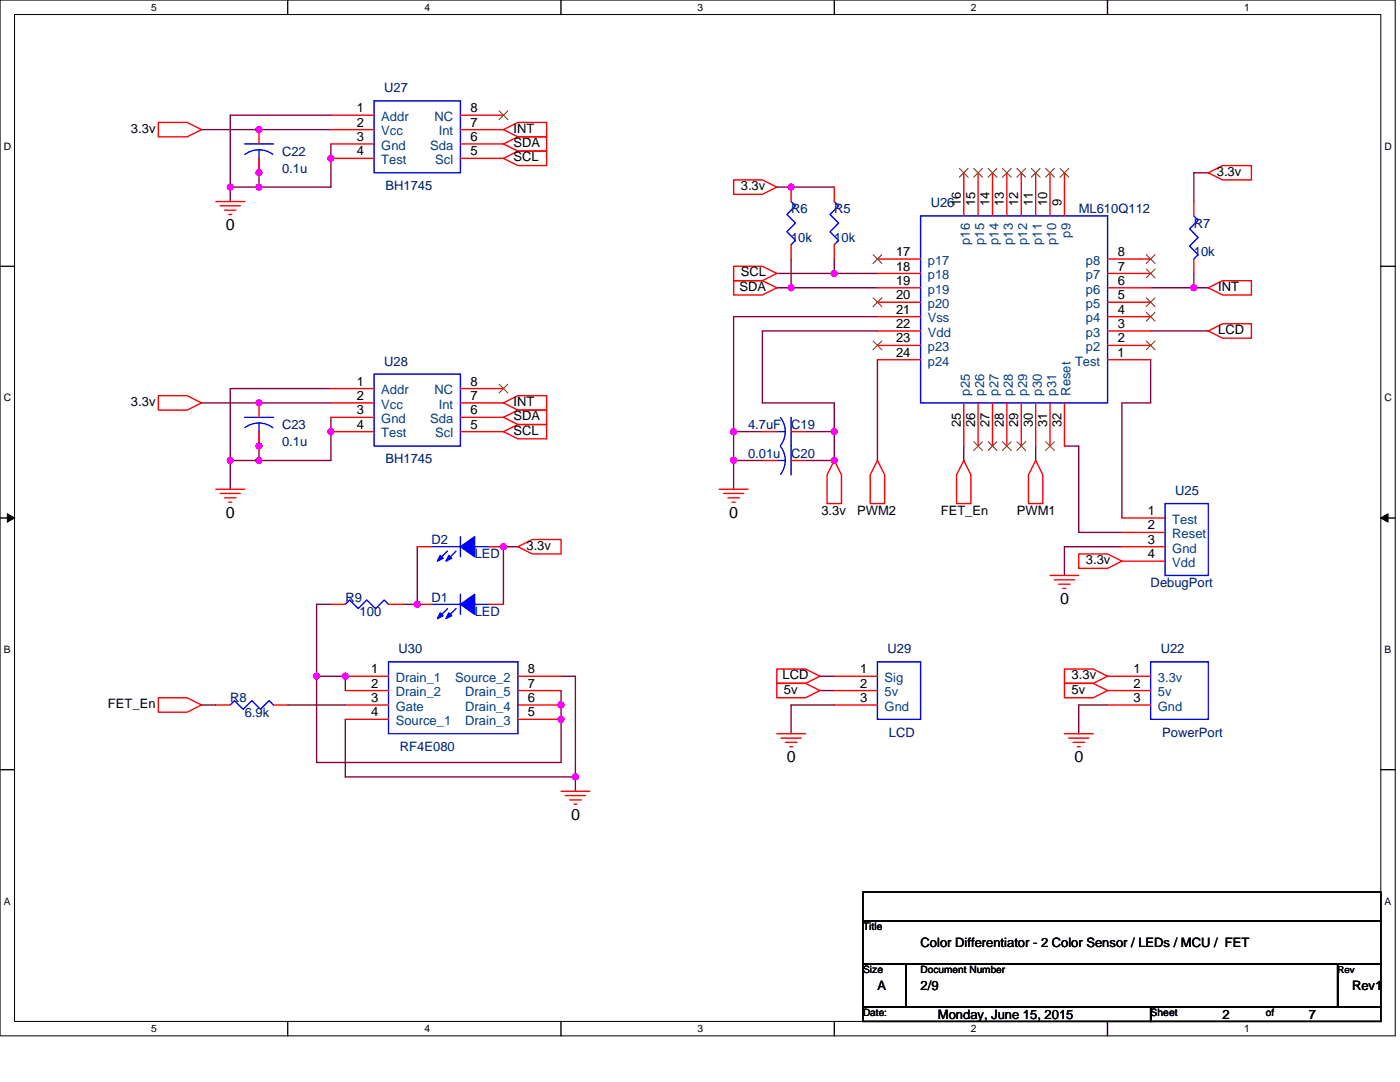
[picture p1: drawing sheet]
<svg xmlns="http://www.w3.org/2000/svg" width="279mm" height="216mm" viewBox="0 0 279 216" stroke-linecap="round" stroke-linejoin="round" font-family="sans-serif">
<path d="M0 0h278.4v206.7h-278.4zM2.9 2.9h272.7v200.9h-272.7z" fill="none" stroke="#000" stroke-width=".2"/>
<g fill="#fff">
<path d="M30.2 .3h1.1v2.3h-1.1z"/>
<path d="M30.2 204.1h1.1v2.3h-1.1z"/>
</g>
<path d="M57.4 0v2.9M57.4 203.8v2.9" fill="none" stroke="#000" stroke-width=".28"/>
<g fill="#fff">
<path d="M84.7 .3h1.1v2.3h-1.1z"/>
<path d="M84.7 204.1h1.1v2.3h-1.1z"/>
</g>
<path d="M112 0v2.9M112 203.8v2.9" fill="none" stroke="#000" stroke-width=".28"/>
<g fill="#fff">
<path d="M139.2 .3h1.2v2.3h-1.2z"/>
<path d="M139.2 204.1h1.2v2.3h-1.2z"/>
</g>
<path d="M166.5 0v2.9M166.5 203.8v2.9" fill="none" stroke="#000" stroke-width=".28"/>
<g fill="#fff">
<path d="M193.8 .3h1.1v2.3h-1.1z"/>
<path d="M193.8 204.1h1.1v2.3h-1.1z"/>
</g>
<path d="M221 0v2.9M221 203.8v2.9" fill="none" stroke="#000" stroke-width=".28"/>
<g fill="#fff">
<path d="M248.3 .3h1.1v2.3h-1.1z"/>
<path d="M248.3 204.1h1.1v2.3h-1.1z"/>
<path d="M.7 28h1.5v2.3h-1.5z"/>
<path d="M276.3 28h1.5v2.3h-1.5z"/>
<path d="M.7 78.2h1.5v2.3h-1.5z"/>
<path d="M276.3 78.2h1.5v2.3h-1.5z"/>
</g>
<path d="M0 53.1h2.9M275.6 53.1h2.8" fill="none" stroke="#000" stroke-width=".28"/>
<g fill="#fff">
<path d="M.7 128.5h1.4v2.2h-1.4z"/>
<path d="M276.3 128.5h1.4v2.2h-1.4z"/>
</g>
<path d="M0 103.4h2.9M275.6 103.4h2.8" fill="none" stroke="#000" stroke-width=".28"/>
<path d="M1.5 102.5l1.4 .9-1.4 .8zM275.6 103.4l1.4-.9v1.7z" fill="#000" stroke="#000" stroke-width=".2"/>
<g fill="#fff">
<path d="M.7 178.7h1.4v2.3h-1.4z"/>
<path d="M276.3 178.7h1.4v2.3h-1.4z"/>
</g>
<path d="M0 153.6h2.9M275.6 153.6h2.8M172.2 178h103.4v5.7h-103.4zM172.2 183.7h103.4v8.6h-103.4zM172.2 192.3h8.6v8.6h-8.6zM180.8 192.3h86.2v8.6h-86.2zM267 192.3h8.6v8.6h-8.6zM172.2 200.9h57.4v2.9h-57.4zM229.6 200.9h46v2.9h-46z" fill="none" stroke="#000" stroke-width=".28"/>
<g fill="none" stroke="#800040" stroke-width=".28">
<path d="M40.2 25.9h25.8M46 37.3h5.7M46 37.3v2.9M51.7 31.6v5.7M66 28.7v8.6h-14.3M66 23h-20v14.3M155 37.3h11.5M241.1 34.5h-2.8v5.7M155 57.4h2.9M155 54.6h11.5M157.9 57.4h17.2M157.9 51.7v5.7"/>
<path d="M166.5 54.6h8.6M166.5 51.7v2.9M229.6 57.4h8.7M238.3 57.4h2.8M238.3 54.6v2.8M66 77.5h-20v14.4M175.1 66h-23v14.4h14.4v5.7M175.1 63.2h-28.7v22.9M175.1 71.8v20.1M229.6 71.8v8.6h-5.7v23M229.6 66h11.5M40.2 80.4h25.8"/>
<path d="M46 91.9h5.7M46 91.9v5.7M51.7 86.1v5.8M66 83.3v8.6h-14.3M146.4 91.9h5.7M146.4 91.9v5.7M146.4 86.1h5.7M146.4 86.1v5.8M160.8 86.1h5.7M166.5 86.1v5.8h-5.7M192.3 89v2.9M206.7 89v2.9"/>
<path d="M212.4 89h2.9v17.2h8.6M83.3 109.1v11.5h-2.9M103.4 109.1h-2.9v11.5M223.9 109.1h-11.5v5.7M63.2 134.9h5.7v2.9M63.2 134.9v17.2h48.8v-14.3M66 120.6h-2.8v14.3M112 134.9h2.8v20.1M163.6 134.9h2.9M163.6 137.8h2.9M40.2 140.7h2.9M57.4 140.7h11.5"/>
<path d="M68.9 143.5v11.5h45.9v2.9M166.5 140.7h-8.6v5.7M221 140.7h-5.7v5.7"/>
</g>
<g fill="#f0f" stroke="#f0f" stroke-width=".28">
<circle cx="166.5" cy="86.1" r=".57"/>
<circle cx="166.5" cy="91.9" r=".57"/>
<circle cx="51.7" cy="25.9" r=".57"/>
<circle cx="51.7" cy="37.3" r=".57"/>
<circle cx="66" cy="31.6" r=".57"/>
<circle cx="51.7" cy="34.5" r=".57"/>
<circle cx="45.9" cy="37.3" r=".57"/>
<circle cx="51.7" cy="80.4" r=".57"/>
<circle cx="51.7" cy="91.9" r=".57"/>
<circle cx="66" cy="86.1" r=".57"/>
<circle cx="51.7" cy="89" r=".57"/>
<circle cx="45.9" cy="91.9" r=".57"/>
<circle cx="166.5" cy="54.6" r=".57"/>
<circle cx="157.9" cy="57.4" r=".57"/>
<circle cx="238.2" cy="57.4" r=".57"/>
<circle cx="157.9" cy="37.3" r=".57"/>
<circle cx="68.9" cy="134.9" r=".57"/>
<circle cx="112" cy="140.7" r=".57"/>
<circle cx="112" cy="143.5" r=".57"/>
<circle cx="114.8" cy="155" r=".57"/>
<circle cx="63.2" cy="134.9" r=".57"/>
<circle cx="100.5" cy="109.1" r=".57"/>
<circle cx="83.3" cy="120.6" r=".57"/>
<circle cx="146.4" cy="91.9" r=".57"/>
<circle cx="146.4" cy="86.1" r=".57"/>
</g>
<g fill="none" stroke="#f00" stroke-width=".28">
<path d="M31.6 24.4h5.7l2.9 1.5-2.9 1.4h-5.7zM51.7 25.9v2.8M51.7 31.6v2.9M66 23h8.7M66 25.9h8.7M66 28.7h8.7M66 31.6h8.7M91.9 31.6h8.6M91.9 28.7h8.6M91.9 25.9h8.6M91.9 23h8.6M100.5 28.7l2.9-1.4h5.7v2.9h-5.7z"/>
<path d="M100.5 31.6l2.9-1.4h5.7v2.8h-5.7zM100.5 25.9l2.9-1.5h5.7v2.9h-5.7zM146.4 35.9h5.7l2.9 1.4-2.9 1.5h-5.7zM157.9 37.3v2.9M166.5 37.3v2.9M192.3 34.5v8.6M195.2 34.5v8.6M198.1 34.5v8.6M200.9 34.5v8.6M203.8 34.5v8.6M206.7 34.5v8.6M209.5 34.5v8.6"/>
<path d="M212.4 34.5v8.6M241.1 34.5l2.9-1.5h5.7v2.9h-5.7zM43.1 40.2h5.7M43.9 41.1h4.1M44.8 41.9h2.3M45.7 42.8h.5M146.4 53.1h5.7l2.9 1.5-2.9 1.4h-5.7zM146.4 56h5.7l2.9 1.4-2.9 1.5h-5.7zM157.9 48.8v2.9M166.5 48.8v2.9M175.1 51.7h8.6M175.1 54.6h8.6"/>
<path d="M175.1 57.4h8.6M221 57.4h8.6M221 54.6h8.6M221 51.7h8.6M238.3 40.2v2.9M238.3 51.7v2.9M241.1 57.4l2.9-1.4h5.7v2.9h-5.7zM31.6 79h5.7l2.9 1.4-2.9 1.4h-5.7zM66 77.5h8.7M91.9 77.5h8.6M175.1 60.3h8.6M175.1 63.2h8.6"/>
<path d="M175.1 66h8.6M175.1 68.9h8.6M175.1 71.8h8.6M221 71.8h8.6M221 68.9h8.6M221 66h8.6M221 63.2h8.6M221 60.3h8.6M241.1 66l2.9-1.4h5.7v2.9h-5.7zM43.1 97.6h5.7M43.9 98.5h4.1M44.8 99.3h2.3"/>
<path d="M51.7 80.4v2.9M51.7 86.1v2.9M66 80.4h8.7M66 83.3h8.7M66 86.1h8.7M91.9 86.1h8.6M91.9 83.3h8.6M91.9 80.4h8.6M100.5 83.3l2.9-1.5h5.7v2.9h-5.7zM100.5 86.1l2.9-1.4h5.7v2.9h-5.7zM100.5 80.4l2.9-1.4h5.7v2.8h-5.7zM143.5 97.6h5.8"/>
<path d="M144.4 98.5h4M145.3 99.3h2.3M152.1 86.1h2.9M152.1 91.9h2.9M157.9 86.1h2.9M157.9 91.9h2.9M166.5 91.9l1.4 2.8v5.8h-2.8v-5.8zM175.1 91.9l1.5 2.8v5.8h-2.9v-5.8zM192.3 91.9l1.5 2.8v5.8h-2.9v-5.8zM192.3 80.4v8.6M195.2 80.4v8.6M198.1 80.4v8.6"/>
<path d="M200.9 80.4v8.6M203.8 80.4v8.6M206.7 91.9l1.4 2.8v5.8h-2.8v-5.8zM206.7 80.4v8.6M209.5 80.4v8.6M212.4 80.4v8.6M45.7 100.2h.5M83.3 109.1h2.8M97.6 109.1h2.9M103.4 109.1l2.8-1.4h5.8v2.8h-5.8zM146.1 100.2h.6M209.5 114.8h5.8"/>
<path d="M210.4 115.7h4M211.3 116.6h2.3M212.1 117.4h.6M215.3 110.5h5.7l2.9 1.5-2.9 1.4h-5.7zM223.9 103.4h8.6M223.9 106.2h8.6M223.9 109.1h8.6M223.9 112h8.6M31.6 139.2h5.7l2.9 1.5-2.9 1.4h-5.7zM66 120.6h2.9M68.9 134.9h8.6M68.9 137.8h8.6"/>
<path d="M77.5 120.6h2.9M83.3 120.6h2.8M97.6 120.6h2.9M103.4 137.8h8.6M103.4 134.9h8.6M155 133.5h5.8l2.8 1.4-2.8 1.5h-5.8zM155 136.4h5.8l2.8 1.4-2.8 1.4h-5.8zM166.5 134.9h8.6M166.5 137.8h8.6M212.4 133.5h5.8l2.8 1.4-2.8 1.5h-5.8zM212.4 136.4h5.8l2.8 1.4-2.8 1.4h-5.8zM221 134.9h8.6"/>
<path d="M221 137.8h8.6M43.1 140.7h2.9M54.6 140.7h2.8M68.9 140.7h8.6M68.9 143.5h8.6M103.4 143.5h8.6M103.4 140.7h8.6M112 157.9h5.7M112.8 158.7h4M113.7 159.6h2.3M155 146.4h5.8M155.9 147.3h4"/>
<path d="M156.7 148.1h2.3M157.6 149h.6M166.5 140.7h8.6M212.4 146.4h5.8M213.3 147.3h4M214.1 148.1h2.4M215 149h.6M221 140.7h8.6M114.6 160.5h.5"/>
</g>
<g fill="none" stroke="#00f" stroke-width=".28">
<path d="M48.8 28.7h5.8M48.9 30.8a4.6 4.6 0 0 1 5.6 0M51.7 29.9v1.7M74.7 20.1h17.2v14.4h-17.2zM157.9 40.2l.9 .9-1.8 1.7 1.8 1.7-1.8 1.7 1.8 1.8-.9 .8M166.5 40.2l.9 .9-1.7 1.7 1.7 1.7-1.7 1.7 1.7 1.8-.9 .8M183.7 43.1h37.3v37.3h-37.3zM238.3 43.1l.8 .8-1.7 1.8 1.7 1.7-1.7 1.7 1.7 1.7-.8 .9M74.7 74.7h17.2v14.3h-17.2zM48.8 83.3h5.8M48.9 85.3a4.6 4.6 0 0 1 5.6 .1M51.7 84.4v1.7"/>
<path d="M155 86.1h1.7M155 91.9h1.7M155.7 89.1a4.5 4.5 0 0 1 .1 5.6M155.8 83.3a4.5 4.5 0 0 1-.1 5.6M157.9 83.3v11.4M86.1 109.1h5.8M89.3 110l-1.7 1.7M91 110l-1.7 1.7M91.9 118.6v4M91.9 107.1v4M94.7 109.1h2.9M232.5 100.5h8.6v14.3h-8.6z"/>
<path d="M68.9 120.6l.9-.9 1.7 1.7 1.7-1.7 1.8 1.7 1.7-1.7 .8 .9M77.5 132.1h25.9v14.3h-25.9zM86.1 120.6h5.8M89.3 121.4l-1.7 1.8M91 121.4l-1.7 1.8M94.7 120.6h2.9M175.1 132.1h8.6v11.4h-8.6zM229.6 132.1h11.5v11.4h-11.5zM46 140.7l.8-.9 1.7 1.7 1.7-1.7 1.8 1.7 1.7-1.7 .9 .9"/>
</g>
<g fill="none" stroke="#804000" stroke-width=".2">
<path d="M99.6 22.1l1.8 1.8M101.3 22.1l-1.7 1.8M191.5 33.6l1.7 1.8M193.2 33.6l-1.7 1.8M194.3 33.6l1.8 1.8M196.1 33.6l-1.8 1.8M197.2 33.6l1.8 1.8M198.9 33.6l-1.7 1.8M200.1 33.6l1.7 1.8M201.8 33.6l-1.8 1.8M202.9 33.6l1.8 1.8M204.7 33.6l-1.8 1.8"/>
<path d="M205.8 33.6l1.8 1.8M207.6 33.6l-1.8 1.8M208.7 33.6l1.7 1.8M210.4 33.6l-1.7 1.8M211.6 33.6l1.7 1.8M213.3 33.6l-1.8 1.8M174.2 50.8l1.8 1.8M174.2 59.4l1.8 1.8M176 50.8l-1.8 1.8M176 59.4l-1.8 1.8M228.8 59.4l1.7 1.8M228.8 53.7l1.7 1.8"/>
<path d="M228.8 50.8l1.7 1.8M230.5 59.4l-1.8 1.8M230.5 53.7l-1.8 1.8M230.5 50.8l-1.8 1.8M99.6 76.7l1.8 1.7M101.3 76.7l-1.7 1.7M174.2 68.1l1.8 1.7M176 68.1l-1.8 1.7M228.8 68.1l1.7 1.7M228.8 62.3l1.7 1.8M230.5 68.1l-1.8 1.7M230.5 62.3l-1.8 1.8"/>
<path d="M194.3 88.1l1.8 1.8M196.1 88.1l-1.8 1.8M197.2 88.1l1.8 1.8M198.9 88.1l-1.7 1.8M200.1 88.1l1.7 1.8M201.8 88.1l-1.8 1.8M202.9 88.1l1.8 1.8M204.7 88.1l-1.8 1.8M208.7 88.1l1.7 1.8M210.4 88.1l-1.7 1.8"/>
</g>
<g fill="#00f" stroke="#00f" stroke-width=".28">
<path d="M91.9 120.6l2.8-2v4z" fill-rule="evenodd"/>
<path d="M87.9 122.3l.5 .6-1.1 .5z" fill-rule="evenodd"/>
<path d="M89.6 122.3l.5 .6-1.1 .5z" fill-rule="evenodd"/>
<path d="M91.9 109.1l2.8-2v4z" fill-rule="evenodd"/>
<path d="M87.9 110.8l.5 .6-1.1 .6z" fill-rule="evenodd"/>
<path d="M89.6 110.8l.5 .6-1.1 .6z" fill-rule="evenodd"/>
</g>
<g font-size="3.2">
<text x="45.1" y="45.9">0</text>
<text x="45.1" y="103.3">0</text>
<text x="145.5" y="103.3">0</text>
<text x="211.6" y="120.5">0</text>
<text x="157" y="152.1">0</text>
<text x="214.4" y="152.1">0</text>
<text x="114" y="163.6">0</text>
</g>
<g font-size="2.6">
<text x="71.2" y="22.4">1</text>
<text x="93.9" y="22.4">8</text>
<text x="26.1" y="26.5">3.3v</text>
<text x="71.2" y="25.3">2</text>
<text x="71.2" y="28.1">3</text>
<text x="93.9" y="28.1">6</text>
<text x="93.9" y="25.3">7</text>
<text x="102.5" y="29.3">SDA</text>
<text x="102.5" y="26.5">INT</text>
<text x="71.2" y="31">4</text>
<text x="93.9" y="31">5</text>
<text x="102.5" y="32.2">SCL</text>
<text x="242.8" y="35.1">3.3v</text>
<text x="147.8" y="38">3.3v</text>
<text x="191.7" y="41.1" transform="rotate(-90 191.7 41.1)">16</text>
<text x="194.6" y="41.1" transform="rotate(-90 194.6 41.1)">15</text>
<text x="197.5" y="41.1" transform="rotate(-90 197.5 41.1)">14</text>
<text x="200.3" y="41.1" transform="rotate(-90 200.3 41.1)">13</text>
<text x="203.2" y="41.1" transform="rotate(-90 203.2 41.1)">12</text>
<text x="206.1" y="41.1" transform="rotate(-90 206.1 41.1)">11</text>
<text x="209" y="41.1" transform="rotate(-90 209 41.1)">10</text>
<text x="211.8" y="41.1" transform="rotate(-90 211.8 41.1)">9</text>
<text x="178.8" y="51.1">17</text>
<text x="178.8" y="54">18</text>
<text x="223.1" y="54">7</text>
<text x="223.1" y="51.1">8</text>
<text x="147.6" y="58">SDA</text>
<text x="147.8" y="55.2">SCL</text>
<text x="178.8" y="56.8">19</text>
<text x="178.8" y="59.7">20</text>
<text x="223.1" y="59.7">5</text>
<text x="223.1" y="56.8">6</text>
<text x="243.1" y="58">INT</text>
<text x="178.8" y="62.6">21</text>
<text x="178.8" y="65.4">22</text>
<text x="223.1" y="65.4">3</text>
<text x="223.1" y="62.6">4</text>
<text x="178.8" y="68.3">23</text>
<text x="178.8" y="71.2">24</text>
<text x="223.1" y="71.2">1</text>
<text x="223.1" y="68.3">2</text>
<text x="243.1" y="66.7">LCD</text>
<text x="71.2" y="76.9">1</text>
<text x="93.9" y="76.9">8</text>
<text x="26.1" y="81">3.3v</text>
<text x="71.2" y="79.8">2</text>
<text x="71.2" y="82.7">3</text>
<text x="93.9" y="82.7">6</text>
<text x="93.9" y="79.8">7</text>
<text x="102.5" y="83.9">SDA</text>
<text x="102.5" y="81">INT</text>
<text x="71.2" y="85.5">4</text>
<text x="93.9" y="85.5">5</text>
<text x="102.5" y="86.7">SCL</text>
<text x="191.7" y="85.3" transform="rotate(-90 191.7 85.3)">25</text>
<text x="194.6" y="85.3" transform="rotate(-90 194.6 85.3)">26</text>
<text x="197.5" y="85.3" transform="rotate(-90 197.5 85.3)">27</text>
<text x="200.3" y="85.3" transform="rotate(-90 200.3 85.3)">28</text>
<text x="203.2" y="85.3" transform="rotate(-90 203.2 85.3)">29</text>
<text x="206.1" y="85.3" transform="rotate(-90 206.1 85.3)">30</text>
<text x="209" y="85.3" transform="rotate(-90 209 85.3)">31</text>
<text x="211.8" y="85.3" transform="rotate(-90 211.8 85.3)">32</text>
<text x="163.9" y="102.8">3.3v</text>
<text x="171.1" y="102.8">PWM2</text>
<text x="187.7" y="102.8">FET_En</text>
<text x="202.9" y="102.8">PWM1</text>
<text x="229.1" y="102.8">1</text>
<text x="229.1" y="105.6">2</text>
<text x="105.1" y="109.7">3.3v</text>
<text x="216.7" y="112.6">3.3v</text>
<text x="229.1" y="108.5">3</text>
<text x="229.1" y="111.4">4</text>
<text x="74.1" y="134.3">1</text>
<text x="74.1" y="137.2">2</text>
<text x="105.4" y="134.3">8</text>
<text x="105.4" y="137.2">7</text>
<text x="156.2" y="135.5">LCD</text>
<text x="171.7" y="134.3">1</text>
<text x="171.7" y="137.2">2</text>
<text x="213.9" y="135.5">3.3v</text>
<text x="226.2" y="134.3">1</text>
<text x="226.2" y="137.2">2</text>
<text x="21.5" y="141.3">FET_En</text>
<text x="74.1" y="140.1">3</text>
<text x="74.1" y="142.9">4</text>
<text x="105.4" y="142.9">5</text>
<text x="105.4" y="140.1">6</text>
<text x="156.5" y="138.4">5v</text>
<text x="171.7" y="140.1">3</text>
<text x="213.9" y="138.4">5v</text>
<text x="226.2" y="140.1">3</text>
<text x="183.7" y="188.9">Color Differentiator - 2 Color Sensor / LEDs / MCU / FET</text>
<text x="175.1" y="197.5">A</text>
<text x="183.7" y="197.5">2/9</text>
<text x="269.8" y="197.5">Rev1</text>
<text x="187.2" y="203.3">Monday, June 15, 2015</text>
<text x="244" y="203.3">2</text>
<text x="261.2" y="203.3">7</text>
</g>
<g font-size="2.6" fill="#000080">
<text x="76.7" y="18.4">U27</text>
<text x="56.3" y="31.1">C22</text>
<text x="56.3" y="34.5">0.1u</text>
<text x="76.9" y="38">BH1745</text>
<text x="185.7" y="41.4">U26</text>
<text x="157.9" y="42.5">R6</text>
<text x="166.5" y="42.5">R5</text>
<text x="215.3" y="42.5">ML610Q112</text>
<text x="238.3" y="45.4">R7</text>
<text x="157.9" y="48.3">10k</text>
<text x="166.5" y="48.3">10k</text>
<text x="238.3" y="51.2">10k</text>
<text x="76.7" y="73">U28</text>
<text x="56.3" y="85.6">C23</text>
<text x="56.3" y="89">0.1u</text>
<text x="149.3" y="85.6">4.7uF</text>
<text x="157.9" y="85.6">C19</text>
<text x="76.9" y="92.5">BH1745</text>
<text x="149.3" y="91.3">0.01u</text>
<text x="157.9" y="91.3">C20</text>
<text x="234.5" y="98.8">U25</text>
<text x="86.1" y="108.6">D2</text>
<text x="94.7" y="111.4">LED</text>
<text x="229.6" y="117.2">DebugPort</text>
<text x="68.9" y="120">R9</text>
<text x="71.8" y="122.9">100</text>
<text x="86.1" y="120">D1</text>
<text x="94.7" y="122.9">LED</text>
<text x="79.5" y="130.4">U30</text>
<text x="177.1" y="130.4">U29</text>
<text x="231.6" y="130.4">U22</text>
<text x="46" y="140.1">R8</text>
<text x="48.8" y="143">6.9k</text>
<text x="79.8" y="149.9">RF4E080</text>
<text x="177.4" y="147">LCD</text>
<text x="231.9" y="147">PowerPort</text>
</g>
<g font-size="2.6" fill="#004080">
<text x="76.1" y="24.2">Addr</text>
<text x="76.1" y="27">Vcc</text>
<text x="76.1" y="29.9">Gnd</text>
<text x="85.9" y="29.9">Sda</text>
<text x="86.7" y="24.2">NC</text>
<text x="87.6" y="27">Int</text>
<text x="76.1" y="32.8">Test</text>
<text x="86.9" y="32.8">Scl</text>
<text x="213.6" y="47.4" transform="rotate(-90 213.6 47.4)">p9</text>
<text x="185.2" y="52.9">p17</text>
<text x="193.5" y="48.8" transform="rotate(-90 193.5 48.8)">p16</text>
<text x="196.4" y="48.8" transform="rotate(-90 196.4 48.8)">p15</text>
<text x="199.3" y="48.8" transform="rotate(-90 199.3 48.8)">p14</text>
<text x="202.1" y="48.8" transform="rotate(-90 202.1 48.8)">p13</text>
<text x="205" y="48.8" transform="rotate(-90 205 48.8)">p12</text>
<text x="207.9" y="48.8" transform="rotate(-90 207.9 48.8)">p11</text>
<text x="210.8" y="48.8" transform="rotate(-90 210.8 48.8)">p10</text>
<text x="216.7" y="52.9">p8</text>
<text x="185.2" y="55.7">p18</text>
<text x="185.2" y="58.6">p19</text>
<text x="216.7" y="58.6">p6</text>
<text x="216.7" y="55.7">p7</text>
<text x="185.2" y="61.5">p20</text>
<text x="185.2" y="64.3">Vss</text>
<text x="216.7" y="64.3">p4</text>
<text x="216.7" y="61.5">p5</text>
<text x="185.2" y="67.2">Vdd</text>
<text x="185.2" y="70.1">p23</text>
<text x="216.7" y="70.1">p2</text>
<text x="216.7" y="67.2">p3</text>
<text x="185.2" y="72.9">p24</text>
<text x="214.5" y="72.9">Test</text>
<text x="76.1" y="78.7">Addr</text>
<text x="76.1" y="81.6">Vcc</text>
<text x="86.7" y="78.7">NC</text>
<text x="87.6" y="81.6">Int</text>
<text x="193.5" y="79" transform="rotate(-90 193.5 79)">p25</text>
<text x="196.4" y="79" transform="rotate(-90 196.4 79)">p26</text>
<text x="199.3" y="79" transform="rotate(-90 199.3 79)">p27</text>
<text x="202.1" y="79" transform="rotate(-90 202.1 79)">p28</text>
<text x="205" y="79" transform="rotate(-90 205 79)">p29</text>
<text x="207.9" y="79" transform="rotate(-90 207.9 79)">p30</text>
<text x="210.8" y="79" transform="rotate(-90 210.8 79)">p31</text>
<text x="213.6" y="79" transform="rotate(-90 213.6 79)">Reset</text>
<text x="76.1" y="84.4">Gnd</text>
<text x="76.1" y="87.3">Test</text>
<text x="85.9" y="84.4">Sda</text>
<text x="86.9" y="87.3">Scl</text>
<text x="234" y="104.5">Test</text>
<text x="234" y="107.4">Reset</text>
<text x="234" y="110.3">Gnd</text>
<text x="234" y="113.1">Vdd</text>
<text x="79" y="136.1">Drain_1</text>
<text x="90.8" y="136.1">Source_2</text>
<text x="176.6" y="136.1">Sig</text>
<text x="231.1" y="136.1">3.3v</text>
<text x="79" y="139">Drain_2</text>
<text x="79" y="141.8">Gate</text>
<text x="92.9" y="141.8">Drain_4</text>
<text x="92.9" y="139">Drain_5</text>
<text x="176.6" y="139">5v</text>
<text x="176.6" y="141.8">Gnd</text>
<text x="231.1" y="139">5v</text>
<text x="231.1" y="141.8">Gnd</text>
<text x="79" y="144.7">Source_1</text>
<text x="92.9" y="144.7">Drain_3</text>
</g>
<g font-size="2.1">
<text x="172.2" y="185.6">Title</text>
<text x="172.2" y="194.2">Size</text>
<text x="229.6" y="202.8">Sheet</text>
</g>
<g font-size="2">
<text x="30.2" y="2.2">5</text>
<text x="84.7" y="2.2">4</text>
<text x="139.2" y="2.2">3</text>
<text x="193.8" y="2.2">2</text>
<text x="248.3" y="2.2">1</text>
<text x=".7" y="29.8">D</text>
<text x="276.3" y="29.8">D</text>
<text x=".7" y="80.1">C</text>
<text x="276.3" y="80.1">C</text>
<text x=".7" y="130.3">B</text>
<text x="276.3" y="130.3">B</text>
<text x=".7" y="180.5">A</text>
<text x="276.3" y="180.5">A</text>
<text x="183.7" y="194.1">Document Number</text>
<text x="172.2" y="202.8">Date:</text>
<text x="252.6" y="202.8">of</text>
<text x="30.2" y="206">5</text>
<text x="84.7" y="206">4</text>
<text x="139.2" y="206">3</text>
<text x="193.8" y="206">2</text>
<text x="248.3" y="206">1</text>
</g>
<text font-size="1.9" x="267" y="194.1">Rev</text>
</svg>
